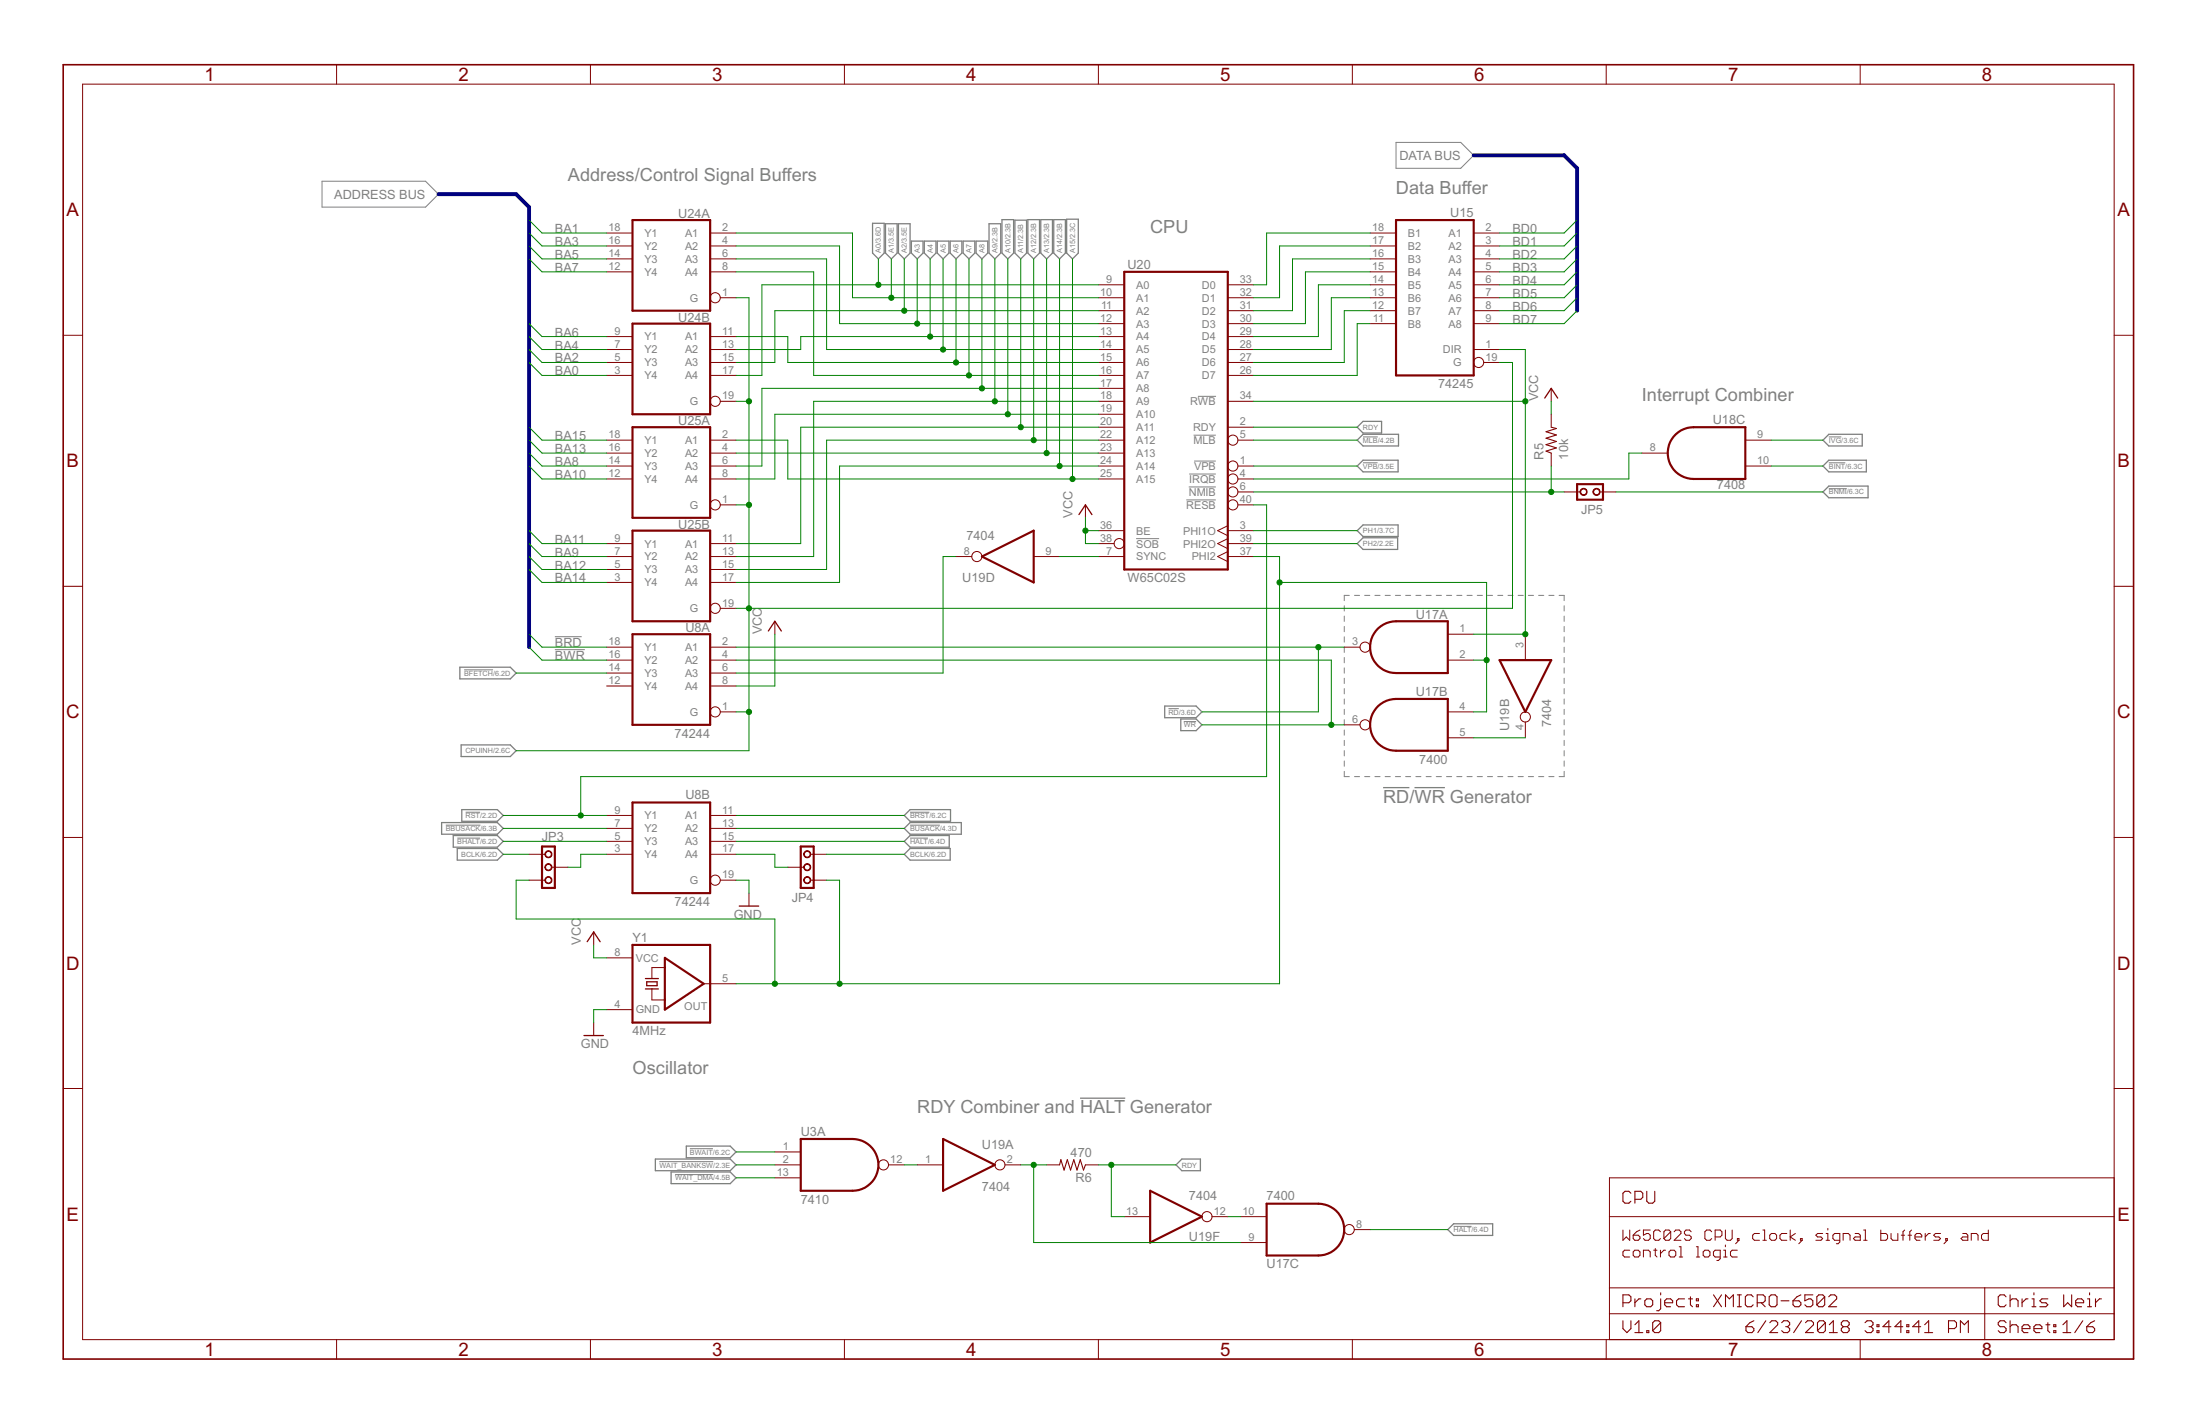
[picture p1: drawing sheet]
<svg xmlns="http://www.w3.org/2000/svg" width="432mm" height="279mm" viewBox="0 0 432 279" stroke-linecap="round" stroke-linejoin="round" font-family="sans-serif">
<g fill="none" stroke="#808080" stroke-width=".2">
<path d="M63.2 35.6h20.3l2.6 2.5-2.6 2.5h-20.3zM274 27.9h12.7l2.5 2.6-2.5 2.5h-12.7zM235.1 77.8h3.6M232.8 98.1h5.8M233.3 95.5h5.3M233.4 93h5.2M234.3 85.4h4.3M234.4 90.5h4.2M267.5 90.8h2.9M267.5 85.7h2.9M358.9 95.9h3.6M358.9 90.8h3.3"/>
<path d="M358.9 85.7h2.5M223 105.7h4.5M263.8 118.9v1M264.8 116.8h-1v1.1M265.9 116.8h.9M267.8 116.8h1.1M269.9 116.8h1M271.9 116.8h1M273.9 116.8h1M275.9 116.8h1M277.9 116.8h1M279.9 116.8h1"/>
<path d="M281.9 116.8h1M283.9 116.8h1M285.9 116.8h1M287.9 116.8h1M289.9 116.8h1.1M292 116.8h.9M294 116.8h1M296 116.8h1M298 116.8h1M300 116.8h1M302 116.8h1M304 116.8h1"/>
<path d="M306 116.8h1v1.1M307 118.9v1M91.1 131.4h5.7M108.9 124.9h5.3M108.9 127.5h5.9M229.3 139h2.1M263.8 120.9v1M263.8 122.9v1.1M263.8 124.9v1.1M263.8 127v1M263.8 129v1M263.8 131v1.1"/>
<path d="M263.8 133.1v1M263.8 135.1v1M263.8 137.1v1.1M263.8 139.2v1M307 120.9v1M307 122.9v1.1M307 124.9v1.1M307 127v1M307 129v1M307 131v1.1M307 133.1v1M307 135.1v1"/>
<path d="M307 137.1v1.1M307 139.2v1M91.4 159.4h2.8M178.6 159.4h3.8M232.3 141.6h2.5M263.8 141.2v1M263.8 143.2v1.1M263.8 145.3v1M263.8 147.3v1M263.8 149.3v1M263.8 151.3v1.1h1M265.9 152.4h.9"/>
<path d="M267.8 152.4h1.1M269.9 152.4h1M271.9 152.4h1M273.9 152.4h1M275.9 152.4h1M277.9 152.4h1M279.9 152.4h1M281.9 152.4h1M283.9 152.4h1M285.9 152.4h1M287.9 152.4h1M289.9 152.4h1.1"/>
<path d="M292 152.4h.9M294 152.4h1M296 152.4h1M298 152.4h1M300 152.4h1M302 152.4h1M304 152.4h1M307 151.3v1.1h-1M307 141.2v1M307 143.2v1.1M307 145.3v1M307 147.3v1"/>
<path d="M307 149.3v1M87.5 161.9h6.8M89.8 164.4h4.4M178.6 161.9h5.9M178.6 164.4h3.5M129.4 227.9h10.6M132.5 230.5h7.5M135.4 225.4h4.5M285.3 240.6h3.5"/>
</g>
<g fill="none" stroke="#808080" stroke-width=".25">
<path d="M171.3 43.8h2.2v5.9l-1.1 1.1-1.1-1.1zM173.8 43.9h2.3v5.8l-1.2 1.1-1.1-1.1zM176.3 43.9h2.3v5.8l-1.1 1.1-1.2-1.1zM178.9 47.3h2.3v2.4l-1.2 1.1-1.1-1.1zM181.4 47.3h2.3v2.4l-1.1 1.1-1.2-1.1zM184 47.3h2.2v2.4l-1.1 1.1-1.1-1.1zM186.5 47.3h2.3v2.4l-1.2 1.1-1.1-1.1zM189 47.3h2.3v2.4l-1.1 1.1-1.2-1.1zM191.6 47.3h2.3v2.4l-1.2 1.1-1.1-1.1zM194.1 43.9h2.3v5.8l-1.1 1.1-1.2-1.1zM196.7 43.1h2.2v6.6l-1.1 1.1-1.1-1.1zM199.2 43.2h2.3v6.5l-1.2 1.1-1.1-1.1z"/>
<path d="M201.7 43.1h2.3v6.6l-1.1 1.1-1.2-1.1zM204.3 43.1h2.3v6.6l-1.2 1.1-1.1-1.1zM206.8 43.1h2.3v6.6l-1.1 1.1-1.2-1.1zM209.4 43h2.2v6.7l-1.1 1.1-1.1-1.1zM267.5 90.3h6.9v2.3h-6.9l-1.1-1.2zM267.5 82.7h3.7v2.3h-3.7l-1.1-1.2zM267.5 85.2h7v2.3h-7l-1.1-1.1zM358.9 95.4h7.7v2.3h-7.7l-1.1-1.2zM358.9 90.3h7.4v2.3h-7.4l-1.1-1.2zM358.9 85.2h6.6v2.3h-6.6l-1.1-1.1zM266.4 104.1l1.1-1.1h6.9v2.3h-6.9zM267.5 105.5h6.8v2.3h-6.8l-1.1-1.1z"/>
<path d="M90.3 130.9h9.9l1.1 1.2-1.1 1.1h-9.9zM228.6 138.5h6.2l1.1 1.2-1.1 1.1h-6.2zM90.5 146.2h9.7l1.1 1.1-1.1 1.1h-9.7zM90.6 158.9h7l1.2 1.1-1.2 1.1h-7zM178.6 158.9h8v2.2h-8l-1.1-1.1zM231.8 141.1h3l1.1 1.1-1.1 1.2h-3zM271.5 154.5h5.1M277.6 154.5h6M86.7 161.4h10.9l1.2 1.1-1.2 1.2h-10.9zM89 163.9h8.6l1.2 1.2-1.2 1.1h-8.6zM89.7 166.5h7.9l1.2 1.1-1.2 1.2h-7.9zM178.6 166.5h7.9v2.3h-7.9l-1.1-1.2z"/>
<path d="M178.6 161.4h10.1v2.3h-10.1l-1.1-1.2zM178.6 163.9h7.7v2.3h-7.7l-1.1-1.1zM212 215.5h8.9M128.6 227.4h14.7l1.2 1.2-1.2 1.1h-14.7zM131.7 230h11.6l1.2 1.1-1.2 1.1h-11.6zM134.7 224.9h8.6l1.2 1.1-1.2 1.2h-8.6zM230.8 228.6l1.2-1.2h3.6v2.3h-3.6zM285.3 240.1h7.7v2.3h-7.7l-1.1-1.1z"/>
</g>
<path d="M12.4 12.7h406.4v254h-406.4z" fill="none" stroke="#800000" stroke-width=".32"/>
<g fill="none" stroke="#800000" stroke-width=".2">
<path d="M16.2 16.5h398.8v246.3h-398.8zM66.1 12.7v3.8M115.9 12.7v3.8M165.7 12.7v3.8M215.6 12.7v3.8M265.4 12.7v3.8M315.3 12.7v3.8M365.1 12.7v3.8M119.1 45.7h5M119.1 48.3h5M119.1 50.8h5M119.1 53.3h5"/>
<path d="M139.4 45.7h5.1M139.4 48.3h5.1M139.4 50.8h5.1M139.4 53.3h5.1M141.4 58.4h3.1M215.6 55.9h5.1M215.6 58.4h5.1M241 55.9h5.1M241 58.4h5.1M268.9 45.7h5.1M268.9 48.3h5.1M268.9 50.8h5.1"/>
<path d="M268.9 53.3h5.1M268.9 55.9h5.1M268.9 58.4h5.1M289.2 45.7h5.1M289.2 48.3h5.1M289.2 50.8h5.1M289.2 53.3h5.1M289.2 55.9h5.1M289.2 58.4h5.1M12.4 65.8h3.8M119.1 68.6h5M119.1 71.1h5"/>
<path d="M119.1 66h5M119.1 73.7h5M139.4 68.6h5.1M139.4 71.1h5.1M139.4 66h5.1M139.4 73.7h5.1M141.4 78.7h3.1M215.6 68.6h5.1M215.6 61h5.1M215.6 63.5h5.1M215.6 71.1h5.1M215.6 78.7h5.1"/>
<path d="M215.6 66h5.1M215.6 73.7h5.1M215.6 76.2h5.1M241 68.6h5.1M241 61h5.1M241 63.5h5.1M241 71.1h5.1M241 78.7h5.1M241 66h5.1M241 73.7h5.1M268.9 61h5.1M268.9 63.5h5.1"/>
<path d="M289.2 68.6h5.1M289.2 61h5.1M289.2 63.5h5.1M291.2 71.1h3.1M304.5 76.2v2.5M415 65.8h3.8M119.1 86.4h5M119.1 88.9h5M119.1 91.4h5M119.1 94h5M139.4 86.4h5.1M139.4 88.9h5.1"/>
<path d="M139.4 91.4h5.1M139.4 94h5.1M141.4 99.1h3.1M213 99.1v2.5M215.6 86.4h5.1M215.6 88.9h5.1M215.6 91.4h5.1M215.6 94h5.1M215.6 81.3h5.1M215.6 83.8h5.1M241 83.8h5.1M243 99.1h3.1"/>
<path d="M243 86.4h3.1M243 91.4h3.1M243 94h3.1M243 96.5h3.1M304.5 81.3v2.5M304.5 88.9v2.5M307 96.5h3.2M314 96.5h3.2M322.2 88.9h5.1M342.6 86.4h5M342.6 91.4h5M12.4 115h3.8"/>
<path d="M119.1 106.7h5M119.1 109.2h5M119.1 111.7h5M119.1 114.3h5M139.4 106.7h5.1M139.4 109.2h5.1M139.4 111.7h5.1M139.4 114.3h5.1M141.4 119.4h3.1M187.6 109.2h3.1M202.9 109.2h5.1M215.6 106.7h3.1"/>
<path d="M215.6 109.2h5.1M215.6 104.1h5.1M241 106.7h5.1M241 109.2h5.1M241 103.1l-2 1 2 1M241 104.1h5.1M241 105.7l-2 1 2 1M241 108.2l-2 1 2 1M415 115h3.8M119.1 127h5M119.1 129.5h5M119.1 132.1h5"/>
<path d="M119.1 134.6h5M139.4 127h5.1M139.4 129.5h5.1M139.4 132.1h5.1M139.4 134.6h5.1M141.4 139.7h3.1M152.1 121.9v2.5M263.8 127h3.1M284.2 139.7h5M284.2 129.5h5M284.2 124.4h5M299.4 124.4v5.1"/>
<path d="M119.1 160h5M139.4 160h5.1M263.8 142.2h3.1M284.2 144.8h5M299.4 141.7v3.1M12.4 164.3h3.8M103.8 172.7h3.2M103.8 167.6h3.2M108.3 170.2h3.1M119.1 162.5h5M119.1 165.1h5M119.1 167.6h5"/>
<path d="M139.4 162.5h5.1M139.4 165.1h5.1M139.4 167.6h5.1M141.4 172.7h3.1M147 175.2v2.6M154.6 170.2h3.2M159.1 172.7h3.1M159.1 167.6h3.1M415 164.3h3.8M116.5 182.9v2.5M119.1 198.1h5M119.1 187.9h5"/>
<path d="M128 194v2.2h2.5M130.5 189.8h-2.5v2.2M138.1 193h6.4M12.4 213.6h3.8M116.5 200.6v2.6M415 213.6h3.8M152.1 231.1h5.1M152.1 228.6h5.1M152.1 226h5.1M174.4 228.6h3.1M180 228.6h5.1M197.3 228.6h3"/>
<path d="M205.4 228.6h2.6M213 228.6h2.6M220.7 238.7h5M237.9 238.7h3.1M243.5 238.7h5.1M315.9 238.7h99.1M415 231.1h-99.1v31.7M243.5 243.8h5.1M265.8 241.3h3.1M315.9 252.7h99.1M315.9 257.8h99.1M318.5 241.3v2.1l.7-.7 .7 .7v-2.1"/>
<path d="M319.9 245.3h-1l-.4 .3v.7l.4 .3h1M320.5 242.4h1l.4 .3v.3l-.4 .4h-.6l-.4-.4zM320.9 245.3h.6l.4 .3v.7l-.4 .3h-.6l-.4-.3v-.7zM321.9 241.3l-.7 .4-.7 .7M322.6 246.6v-1.3h1l.3 .3v1M323.9 241.3h-1.3v1.1l.6-.4h.4l.3 .4v.6l-.3 .4h-.7l-.3-.4M324.6 245.3h.6M324.9 245v1.3l.3 .3M325.9 241.7l-.3-.4h-.7l-.3 .4v1.3l.3 .4h.7l.3-.4M325.9 245.3v1.3M326.9 245.3h-.3l-.7 .7M327.9 241.7v1.3l-.3 .4h-.7l-.3-.4"/>
<path d="M327.9 241.7l-.3-.4h-.7l-.3 .4v1.3M327.9 241.7l-1.3 1.3M327.9 245.3h.7l.3 .3v.7l-.3 .3h-.7l-.3-.3v-.7zM328.6 241.7l.3-.4h.7l.3 .4v.3l-1.3 1.4h1.3M329.6 244.6h.3v2M329.6 246.6h.7M331.9 241.7l-.3-.4h-.7l-.3 .4v.3l.3 .4h.7l.3 .3v.3l-.3 .4h-.7l-.3-.4M333 246.6h.6M333 244.6h.3v2M334.6 245.3h.7l.3 .3v.7l-.3 .3h-.7l-.3-.3v-.7zM336 241.7l-.4-.4h-.6l-.4 .4v1.3l.4 .4h.6l.4-.4M336.6 242.7h1l.4-.3v-.7l-.4-.4h-1v2.1"/>
<path d="M337.6 246.6h-1l-.3-.3v-.7l.3-.3h1v1.7l-.3 .3h-.3M338.3 245.3h.3v1.3M338.3 246.6h.7M338.6 241.3v1.7l.4 .4h.6l.4-.4v-1.7M338.6 244.3v.3M341 245.3h-1l-.4 .3v.7l.4 .3h1M341 243h.3v.4h-.3zM341.3 243.4l-.6 .6M345.3 242h-1l-.3 .4v.6l.3 .4h1M346 243.4h.7M346 241.3h.4v2.1M347.3 242.4l.4-.4h.7l.3 .4v.6l-.3 .4h-.7l-.4-.4z"/>
<path d="M350.7 242h-1l-.3 .4v.6l.3 .4h1M351.4 241.3v2.1M352.4 242l-1 .7 1 .7M353.4 243h.3v.4h-.3zM353.7 243.4l-.6 .6M357.7 242h-1l-.3 .4 .3 .3h.7l.3 .3-.3 .4h-1M358.4 243.4h.7M358.4 242h.4v1.4M358.8 241v.3M361.1 243.4h-1l-.4-.4v-.6l.4-.4h1v1.7l-.3 .3h-.4M361.8 243.4v-1.4h1l.3 .4v1M364.1 242h.7l.3 .4v1h-1l-.3-.4 .3-.3h1"/>
<path d="M365.8 243.4h.7M365.8 241.3h.3v2.1M369.1 241.3v2.1h1l.4-.4v-.6l-.4-.4h-1M371.2 242v1l.3 .4h1v-1.4M373.2 242.4h.6M373.8 241.3l-.3 .4v1.7M374.5 242.4h.7M375.2 241.3l-.4 .4v1.7M375.9 242.7h1.3v-.3l-.3-.4h-.7l-.3 .4v.6l.3 .4h.7M377.9 242v1.4M378.9 242h-.4l-.6 .7M380.9 242h-1l-.4 .4 .4 .3h.6l.4 .3-.4 .4h-1"/>
<path d="M381.9 243h.3v.4h-.3zM382.2 243.4l-.6 .6M385.2 242h.7l.3 .4v1h-1l-.3-.4 .3-.3h1M386.9 243.4v-1.4h1l.3 .4v1M389.6 252.7v10.1M390.2 241.3v2.1h-.9l-.4-.4v-.6l.4-.4h.9M66.1 262.8v3.9M115.9 262.8v3.9M165.7 262.8v3.9M215.6 262.8v3.9M265.4 262.8v3.9M315.3 262.8v3.9"/>
<path d="M365.1 262.8v3.9"/>
<circle cx="140.4" cy="58.4" r=".99"/>
<circle cx="140.4" cy="78.7" r=".99"/>
<circle cx="290.2" cy="71.1" r=".99"/>
<circle cx="140.4" cy="99.1" r=".99"/>
<circle cx="242" cy="94" r=".99"/>
<circle cx="242" cy="99.1" r=".99"/>
<circle cx="242" cy="91.4" r=".99"/>
<circle cx="242" cy="96.5" r=".99"/>
<circle cx="242" cy="86.4" r=".99"/>
<circle cx="140.4" cy="119.4" r=".99"/>
<circle cx="191.7" cy="109.2" r=".99"/>
<circle cx="219.7" cy="106.7" r=".99"/>
<circle cx="140.4" cy="139.7" r=".99"/>
<circle cx="267.9" cy="127" r=".99"/>
<circle cx="267.9" cy="142.2" r=".99"/>
<circle cx="299.4" cy="140.7" r=".99"/>
<circle cx="140.4" cy="172.7" r=".99"/>
<circle cx="173.4" cy="228.6" r=".99"/>
<circle cx="196.3" cy="228.6" r=".99"/>
<circle cx="236.9" cy="238.7" r=".99"/>
<circle cx="264.8" cy="241.3" r=".99"/>
</g>
<g fill="none" stroke="#800000" stroke-width=".21">
<path d="M304.5 83.8l1 .3-2.1 .6 2.1 .6-2.1 .7 2.1 .6-2.1 .6 2.1 .7-2.1 .6 1.1 .4M208 228.6l.2-1.1 .7 2.1 .6-2.1 .6 2.1 .7-2.1 .6 2.1 .6-2.1 .7 2.1 .3-1M320.1 234.1l-.4-.4h-.8l-.4 .4v1.6l.4 .4h.8l.4-.4M320.9 235.3h1.2l.3-.4v-.8l-.3-.4h-1.2v2.4M323.2 233.7v2l.4 .4h.8l.4-.4v-2M318.5 255.6h1.2l.4-.4v-.8l-.4-.3h-1.2v2.3M318.5 259.1v1.6l.8 .8 .8-.8v-1.6M320.9 254.8v1.6M320.9 259.9l.8-.8v2.4M322.1 254.8h-.4l-.8 .8M323.2 254.8h.8l.4 .4v.8l-.4 .4h-.8l-.4-.4v-.8zM325.9 259.5l-.3-.4h-.8l-.4 .4v1.6"/>
<path d="M325.9 254.8v2l-.3 .4h-.4M325.9 253.7v.4M325.9 259.5v1.6l-.3 .4h-.8l-.4-.4M325.9 259.5l-1.5 1.6M326.7 255.6h1.6v-.4l-.4-.4h-.8l-.4 .4v.8l.4 .4h.8M330.6 254.8h-1.1l-.4 .4v.8l.4 .4h1.1M331.4 254.8h.8M331.8 254.4v1.6l.4 .4M333 254.8h.4v.4h-.4zM333 256h.4v.4h-.4zM336.3 254.1l1.6 2.3M337.9 254.1l-1.6 2.3"/>
<path d="M338.7 256.4v-2.3l.7 .7 .8-.7v2.3M341 254.1h.8M341 256.4h.8M341.4 254.1v2.3M344.1 254.4l-.4-.3h-.8l-.3 .3v1.6l.3 .4h.8l.4-.4M344.2 259.1l-.7 .4-.8 .8M344.9 255.6h1.2l.4-.4v-.8l-.4-.3h-1.2v2.3M345.7 255.6l.8 .8M346.6 259.1l-1.6 2.4M347.4 259.5l.3-.4h.8l.4 .4v.4l-1.5 1.6h1.5M347.6 254.1h.8l.4 .3v1.6l-.4 .4h-.8l-.4-.4v-1.6zM349.6 255.2h1.5"/>
<path d="M349.7 259.5l.4-.4h.8l.4 .4v.4l-.4 .4M351.9 255.2h1.2l.4 .4v.4l-.4 .4h-.8l-.4-.4zM353.5 254.1l-.8 .3-.8 .8M353.6 259.1l-1.6 2.4M354.4 259.5l.4-.4h.7l.4 .4v.4l-1.5 1.6h1.5M355.8 254.1h-1.6v1.1l.8-.4h.4l.4 .4v.8l-.4 .4h-.8l-.4-.4M358.1 254.4l-.3-.3h-.8l-.4 .3v1.6M358.1 254.4v1.6l-.3 .4h-.8l-.4-.4M358.1 254.4l-1.5 1.6M358.3 259.5v1.6l-.4 .4h-.8l-.4-.4M358.3 259.5l-.4-.4h-.8l-.4 .4v1.6M358.3 259.5l-1.6 1.6"/>
<path d="M358.9 254.4l.4-.3h.8l.4 .3v.4l-1.6 1.6h1.6M359.1 259.9l.7-.8v2.4M366.1 259.5l.4-.4h.7l.4 .4v.4l-.4 .4M368.4 259.9h.4v.4h-.4zM374.2 259.9h.4v.4h-.4zM377.8 259.9l.7-.8v2.4M393.7 254.4l-.3-.3h-.8l-.4 .3v1.6l.4 .4h.8l.3-.4M393.7 259.5l-.3-.4h-.8l-.4 .4v.4l.4 .4h.8l.3 .4v.4l-.3 .4h-.8l-.4-.4M394.5 255.2l.4-.4h.8l.4 .4v1.2M394.5 254.1v2.3M394.5 259.1v2.4M396.9 254.8v1.6"/>
<path d="M398 254.8h-.3l-.8 .8M398.8 254.8h.4v1.6M398.8 256.4h.8M399.2 253.7v.4M401.6 259.9h.7M401.9 254.8h-1.1l-.4 .4 .4 .4h.8l.3 .4-.3 .4h-1.2M401.9 259.5v1.6l.4 .4M403.1 259.9h.4v.4h-.4zM404.9 259.9l.8-.8v2.4M405 254.1v2.3l.8-.8 .8 .8v-2.3M407.4 255.6h1.6v-.4l-.4-.4h-.8l-.4 .4v.8l.4 .4h.8M408.8 259.1l-1.6 2.4"/>
<path d="M409.7 254.8h.4v1.6M409.7 256.4h.8M410.1 253.7v.4M411.1 259.1l-.7 .4-.8 .8M411.3 254.8v1.6M412.5 254.8h-.4l-.8 .8M320.9 261.5h1.5M323.2 261.1h.4v.4h-.4zM342.7 260.3h1.2l.3 .4v.4l-.3 .4h-.8l-.4-.4zM350.5 260.3h.4M350.9 260.3l.4 .4v.4l-.4 .4h-.8l-.4-.4M359.1 261.5h1.5"/>
<path d="M361.8 260.3l-.4 .4v.4l.4 .4h.8l.3-.4v-.4l-.3-.4M361.8 260.3l-.4-.4v-.4l.4-.4h.8l.3 .4v.4l-.3 .4M361.8 260.3h.8M366.8 260.3h.4M367.2 260.3l.4 .4v.4l-.4 .4h-.7l-.4-.4M368.4 261.1h.4v.4h-.4zM371.1 260.3h-1.5l1.1-1.2v2.4M373.5 260.3h-1.6l1.2-1.2v2.4M374.2 261.1h.4v.4h-.4zM377 260.3h-1.6l1.2-1.2v2.4M377.8 261.5h1.5M382.4 260.7h1.2l.4-.4v-.8l-.4-.4h-1.2v2.4"/>
<path d="M384.8 261.5v-2.4l.8 .8 .7-.8v2.4M394.5 260.3l.4-.4h.8l.4 .4v1.2M396.9 260.7h1.5v-.4l-.4-.4h-.7l-.4 .4v.8l.4 .4h.7M399.2 260.7h1.6v-.4l-.4-.4h-.8l-.4 .4v.8l.4 .4h.8M403.1 261.1h.4v.4h-.4zM404.9 261.5h1.5M409.6 260.3h1.1l.4 .4v.4l-.4 .4h-.7l-.4-.4z"/>
</g>
<g fill="none" stroke="#800000" stroke-width=".42">
<path d="M124.1 43.2h15.3v17.8h-15.3zM220.7 53.3h20.3v58.4h-20.3zM274 43.2h15.2v30.5h-15.2zM124.1 63.5h15.3v17.8h-15.3zM124.1 83.8h15.3v17.8h-15.3zM309.5 95h5.1v3h-5.1zM328.9 85.2a5.1 5.1 0 0 1 3.5-1.4h10.2v10.2h-10.2a5.1 5.1 0 0 1-4.7-3.2 5.1 5.1 0 0 1 1.2-5.6zM124.1 104.1h15.3v17.8h-15.3zM192.7 109.2l10.2-5.1v10.2zM124.1 124.4h15.3v17.8h-15.3zM270.5 123.3a5.1 5.1 0 0 1 3.5-1.4h10.2v10.2h-10.2a5.1 5.1 0 0 1-4.7-3.2 5.1 5.1 0 0 1 1.2-5.6zM270.5 138.5a5.1 5.1 0 0 1 3.5-1.4h10.2v10.2h-10.2a5.1 5.1 0 0 1-4.7-3.2 5.1 5.1 0 0 1 1.2-5.6z"/>
<path d="M294.3 129.5h10.2l-5.1 10.2zM124.1 157.5h15.3v17.7h-15.3zM106.4 166.1h2.5v8.1h-2.5zM157.2 166.1h2.5v8.1h-2.5zM124.1 185.4h15.3v15.2h-15.3zM130.5 187.9l7.6 5.1-7.6 5.1zM157.2 223.5h10.1a5.1 5.1 0 0 1 5.1 5.1 5.1 5.1 0 0 1-5.1 5h-10.1zM185.1 223.5l10.2 5.1-10.2 5zM225.7 233.6l10.2 5.1-10.2 5.1zM248.6 236.2h10.2a5.1 5.1 0 0 1 5 5.1 5.1 5.1 0 0 1-5 5h-10.2z"/>
</g>
<path d="M303.2 78.1l1.3-1.9 1.2 1.9M211.8 101l1.2-1.9 1.3 1.9M150.8 123.8l1.3-1.9 1.3 1.9M145.1 177.8h3.8M115.3 184.8l1.2-1.9 1.3 1.9M126.7 194h2.5M126.7 192h2.5M126.9 192.6h2.1v.8h-2.1zM114.6 203.2h3.8" fill="none" stroke="#800000" stroke-width=".25"/>
<g fill="#800000" stroke="#800000" stroke-width=".2">
<path d="M107.1 172.3a.7 .7 0 0 1 1.1 0 .7 .7 0 0 1-.3 1.1 .7 .7 0 0 1-.9-.7h.1a.57 .57 0 0 1 .8-.5 .57 .57 0 0 1 .1 1 .57 .57 0 0 1-.9-.3v-.2h-.1z" fill-rule="evenodd"/>
<path d="M107.1 167.2a.7 .7 0 0 1 1.1 0 .7 .7 0 0 1-.3 1.1 .7 .7 0 0 1-.9-.7h.1a.57 .57 0 0 1 .8-.5 .57 .57 0 0 1 .1 1 .57 .57 0 0 1-.9-.3v-.2h-.1z" fill-rule="evenodd"/>
<path d="M107.1 169.7a.7 .7 0 0 1 1.1 0 .7 .7 0 0 1-.3 1.1 .7 .7 0 0 1-.9-.6h.1a.57 .57 0 0 1 .8-.5 .57 .57 0 0 1 .1 .9 .57 .57 0 0 1-.9-.3v-.1h-.1z" fill-rule="evenodd"/>
<path d="M157.9 167.2a.7 .7 0 0 1 1.1 .1 .7 .7 0 0 1-.4 1 .7 .7 0 0 1-.9-.7h.2a.57 .57 0 0 1 .7-.5 .57 .57 0 0 1 .2 .9 .57 .57 0 0 1-.9-.2l-.2-.2z" fill-rule="evenodd"/>
<path d="M157.9 172.3a.7 .7 0 0 1 1.1 0 .7 .7 0 0 1-.4 1.1 .7 .7 0 0 1-.9-.7h.2a.57 .57 0 0 1 .7-.6 .57 .57 0 0 1 .2 1 .57 .57 0 0 1-.9-.2l-.2-.2z" fill-rule="evenodd"/>
<path d="M157.9 169.7a.7 .7 0 0 1 1.1 .1 .7 .7 0 0 1-.4 1 .7 .7 0 0 1-.9-.6h.2a.57 .57 0 0 1 .7-.6 .57 .57 0 0 1 .2 .9 .57 .57 0 0 1-.9-.2l-.2-.1z" fill-rule="evenodd"/>
<path d="M310.3 96.1a.7 .7 0 0 1 1.1 0 .7 .7 0 0 1-.4 1.1 .7 .7 0 0 1-.9-.7h.1a.58 .58 0 0 1 .8-.5 .58 .58 0 0 1 .2 .9 .58 .58 0 0 1-.9-.2l-.2-.2z" fill-rule="evenodd"/>
<path d="M312.8 96.1a.7 .7 0 0 1 1.1 0 .7 .7 0 0 1-.3 1.1 .7 .7 0 0 1-.9-.7h.1a.58 .58 0 0 1 .8-.5 .58 .58 0 0 1 .2 .9 .58 .58 0 0 1-1-.2l-.1-.2z" fill-rule="evenodd"/>
</g>
<path d="M86.1 38.1h15.2l2.5 2.5v86.4M289.2 30.5h17.8l2.5 2.5v28" fill="none" stroke="#000080" stroke-width=".76"/>
<g fill="none" stroke="#008000" stroke-width=".2">
<path d="M103.8 50.8l2.6 2.5h12.7M103.8 48.3l2.6 2.5h12.7M103.8 45.7l2.6 2.6h12.7M103.8 43.2l2.6 2.5h12.7M144.5 48.3h20.3v15.2h50.8M144.5 58.4h2.5v88.9h-45.7M144.5 45.7h22.8v12.7h48.3M144.5 53.3h15.2v20.4h55.9M144.5 50.8h17.7v17.8h53.4M172.4 50.8v5.1M174.9 50.8v7.6M177.5 50.8v10.2"/>
<path d="M180 50.8v12.7M182.6 50.8v15.2M185.1 50.8v17.8M187.6 50.8v20.3M190.2 50.8v22.9M192.7 50.8v25.4M195.3 50.8v27.9M197.8 50.8v30.5M200.3 50.8v33M202.9 50.8v35.6M205.4 50.8v38.1M208 50.8v40.6"/>
<path d="M210.5 50.8v43.2M215.6 55.9h-66.1v17.8h-5M268.9 53.3h-12.7v10.2h-10.1M268.9 50.8h-15.2v10.2h-7.6M268.9 48.3h-17.8v10.1h-5M268.9 58.4h-7.6v10.2h-15.2M268.9 45.7h-20.3v10.2h-2.5M268.9 55.9h-10.1v10.1h-12.7M309.5 58.4l-2.5 2.6h-12.7M309.5 55.9l-2.5 2.5h-12.7M309.5 53.3l-2.5 2.6h-12.7M309.5 50.8l-2.5 2.5h-12.7"/>
<path d="M309.5 48.3l-2.5 2.5h-12.7M309.5 45.7l-2.5 2.6h-12.7M309.5 43.2l-2.5 2.5h-12.7M103.8 71.1l2.6 2.6h12.7M103.8 68.6l2.6 2.5h12.7M103.8 63.5l2.6 2.5h12.7M103.8 66l2.6 2.6h12.7M144.5 66h10.1v5.1h61M144.5 78.7h2.5M215.6 61h-63.5v10.1h-7.6M215.6 76.2h-66.1v15.2h-5M215.6 66h-58.4v2.6h-12.7"/>
<path d="M215.6 78.7h-55.9v30.5h-15.2M246.1 78.7h53.3M268.9 63.5h-2.5v10.2h-20.3M268.9 61h-5.1v10.1h-17.7M294.3 71.1h2.6v48.3h-152.4M294.3 68.6h5.1v55.8h-10.2M304.5 78.7v2.6M309.5 61l-2.5 2.5h-12.7M103.8 91.4l2.6 2.6h12.7M103.8 83.8l2.6 2.6h12.7M103.8 88.9l2.6 2.5h12.7M103.8 86.4l2.6 2.5h12.7"/>
<path d="M144.5 86.4h10.1v7.6h61M144.5 88.9h71.1M144.5 99.1h2.5M215.6 81.3h-63.5v12.7h-7.6M215.6 86.4h-53.4v25.3h-17.7M215.6 91.4h-50.8v22.9h-20.3M215.6 83.8h-58.4v22.9h-12.7M246.1 86.4h20.3M246.1 91.4h20.3M246.1 83.8h20.3M246.1 99.1h2.5v53.3h-134.6v7.6M246.1 96.5h60.9"/>
<path d="M304.5 91.4v5.1M317.2 96.5h40.6M322.2 88.9h-2.5v5.1h-73.6M347.6 86.4h10.2M347.6 91.4h10.2M103.8 111.7l2.6 2.6h12.7M103.8 109.2l2.6 2.5h12.7M103.8 104.1l2.6 2.6h12.7M103.8 106.7l2.6 2.5h12.7M187.6 109.2h-2.5v22.9h-40.6M208 109.2h7.6M213 101.6v5.1h2.6"/>
<path d="M213 104.1h2.6M246.1 106.7h20.3M246.1 109.2h5v83.8h-106.6M246.1 104.1h20.3M251.1 114.3h40.7v25.4h-2.6M101.3 132.1h17.8M103.8 124.4l2.6 2.6h12.7M103.8 127l2.6 2.5h12.7M144.5 129.5h116.8v12.7M144.5 127h119.3M144.5 139.7h2.5M152.1 124.4v10.2h-7.6"/>
<path d="M258.8 127v12.7h-22.9M289.2 129.5h2.6M98.8 160h20.3M144.5 160h33M235.9 142.2h27.9M289.2 144.8h10.2M98.8 162.5h20.3M98.8 167.6h5M98.8 165.1h20.3M103.8 172.7h-2.5v7.6h50.8v12.7M119.1 167.6h-5.1v2.6h-2.6M144.5 167.6h7.6v2.6h2.5"/>
<path d="M144.5 172.7h2.5v2.5M144.5 162.5h33M144.5 165.1h33M162.2 172.7h2.6v20.3M162.2 167.6h15.3M116.5 185.4v2.5h2.6M119.1 198.1h-2.6v2.5M144.5 226h7.6M144.5 228.6h7.6M144.5 231.1h7.6M177.5 228.6h2.5M200.3 228.6h5.1"/>
<path d="M202.9 228.6v15.2h40.6M215.6 228.6h15.2M218.1 228.6v10.1h2.6M241 238.7h2.5M268.9 241.3h15.3"/>
</g>
<g fill="#008000" stroke="#008000" stroke-width=".2">
<circle cx="210.5" cy="94" r=".51"/>
<circle cx="208" cy="91.4" r=".51"/>
<circle cx="205.4" cy="88.9" r=".51"/>
<circle cx="202.9" cy="86.4" r=".51"/>
<circle cx="200.3" cy="83.8" r=".51"/>
<circle cx="197.8" cy="81.3" r=".51"/>
<circle cx="195.3" cy="78.7" r=".51"/>
<circle cx="192.7" cy="76.2" r=".51"/>
<circle cx="190.2" cy="73.7" r=".51"/>
<circle cx="187.6" cy="71.1" r=".51"/>
<circle cx="185.1" cy="68.6" r=".51"/>
<circle cx="182.6" cy="66" r=".51"/>
<circle cx="180" cy="63.5" r=".51"/>
<circle cx="177.5" cy="61" r=".51"/>
<circle cx="174.9" cy="58.4" r=".51"/>
<circle cx="172.4" cy="55.9" r=".51"/>
<circle cx="213" cy="104.1" r=".51"/>
<circle cx="258.8" cy="127" r=".51"/>
<circle cx="261.3" cy="142.2" r=".51"/>
<circle cx="299.4" cy="78.7" r=".51"/>
<circle cx="299.4" cy="124.4" r=".51"/>
<circle cx="218.1" cy="228.6" r=".51"/>
<circle cx="202.9" cy="228.6" r=".51"/>
<circle cx="291.8" cy="129.5" r=".51"/>
<circle cx="251.1" cy="114.3" r=".51"/>
<circle cx="152.1" cy="193" r=".51"/>
<circle cx="164.8" cy="193" r=".51"/>
<circle cx="114" cy="160" r=".51"/>
<circle cx="147" cy="78.7" r=".51"/>
<circle cx="147" cy="99.1" r=".51"/>
<circle cx="147" cy="119.4" r=".51"/>
<circle cx="147" cy="139.7" r=".51"/>
<circle cx="304.5" cy="96.5" r=".51"/>
</g>
<g font-size="4.1" fill="#800000">
<text x="40.1" y="15.9">1</text>
<text x="90" y="15.9">2</text>
<text x="139.8" y="15.9">3</text>
<text x="189.6" y="15.9">4</text>
<text x="239.5" y="15.9">5</text>
<text x="289.3" y="15.9">6</text>
<text x="339.2" y="15.9">7</text>
<text x="389" y="15.9">8</text>
<text x="13.1" y="42.4">A</text>
<text x="415.6" y="42.4">A</text>
<text x="13.1" y="91.7">B</text>
<text x="415.6" y="91.7">B</text>
<text x="13" y="141">C</text>
<text x="415.5" y="141">C</text>
<text x="13" y="190.2">D</text>
<text x="415.5" y="190.2">D</text>
<text x="13.1" y="239.5">E</text>
<text x="415.6" y="239.5">E</text>
<text x="40.1" y="266">1</text>
<text x="90" y="266">2</text>
<text x="139.8" y="266">3</text>
<text x="189.6" y="266">4</text>
<text x="239.5" y="266">5</text>
<text x="289.3" y="266">6</text>
<text x="339.2" y="266">7</text>
<text x="389" y="266">8</text>
</g>
<g font-size="4" fill="#808080">
<text x="111.5" y="35.6">Address/Control Signal Buffers</text>
<text x="274" y="38.1">Data Buffer</text>
<text x="225.7" y="45.7">CPU</text>
<text x="322.2" y="78.7">Interrupt Combiner</text>
<text x="271.5" y="157.5">RD/WR Generator</text>
<text x="124.2" y="210.8">Oscillator</text>
<text x="180" y="218.4">RDY Combiner and HALT Generator</text>
</g>
<g font-size="2.8" fill="#808080">
<text x="274.7" y="31.4">DATA BUS</text>
<text x="65.6" y="39">ADDRESS BUS</text>
<text x="108.9" y="45.7">BA1</text>
<text x="133.1" y="42.8">U24A</text>
<text x="284.6" y="42.5">U15</text>
<text x="296.9" y="45.7">BD0</text>
<text x="108.9" y="53.3">BA7</text>
<text x="108.9" y="50.8">BA5</text>
<text x="108.9" y="48.3">BA3</text>
<text x="221.3" y="52.7">U20</text>
<text x="296.9" y="53.3">BD3</text>
<text x="296.9" y="50.8">BD2</text>
<text x="296.9" y="48.3">BD1</text>
<text x="296.9" y="58.4">BD5</text>
<text x="296.9" y="55.9">BD4</text>
<text x="133.1" y="63.1">U24B</text>
<text x="296.9" y="63.5">BD7</text>
<text x="296.9" y="61">BD6</text>
<text x="108.9" y="71.1">BA2</text>
<text x="108.9" y="68.6">BA4</text>
<text x="108.9" y="66">BA6</text>
<text x="108.9" y="73.7">BA0</text>
<text x="282.2" y="76.2">74245</text>
<text x="133.1" y="83.4">U25A</text>
<text x="301.9" y="78.7" transform="rotate(-90 301.9 78.7)">VCC</text>
<text x="336.2" y="83.2">U18C</text>
<text x="108.9" y="88.9">BA13</text>
<text x="108.9" y="86.4">BA15</text>
<text x="108.9" y="91.4">BA8</text>
<text x="108.9" y="94">BA10</text>
<text x="303" y="90.2" transform="rotate(-90 303 90.2)">R5</text>
<text x="307.8" y="90.2" transform="rotate(-90 307.8 90.2)">10k</text>
<text x="210.5" y="101.6" transform="rotate(-90 210.5 101.6)">VCC</text>
<text x="310.3" y="100.8">JP5</text>
<text x="337" y="96">7408</text>
<text x="108.9" y="106.7">BA11</text>
<text x="133.1" y="103.7">U25B</text>
<text x="189.7" y="105.9">7404</text>
<text x="108.9" y="109.2">BA9</text>
<text x="108.9" y="111.7">BA12</text>
<text x="108.9" y="114.3">BA14</text>
<text x="188.9" y="114.2">U19D</text>
<text x="221.3" y="114.3">W65C02S</text>
<text x="134.5" y="124.1">U8A</text>
<text x="149.5" y="124.4" transform="rotate(-90 149.5 124.4)">VCC</text>
<text x="277.9" y="121.5">U17A</text>
<text x="108.9" y="127">BRD</text>
<text x="108.9" y="129.5">BWR</text>
<text x="277.9" y="136.5">U17B</text>
<text x="296.2" y="143.4" transform="rotate(-90 296.2 143.4)">U19B</text>
<text x="304.5" y="142.7" transform="rotate(-90 304.5 142.7)">7404</text>
<text x="132.4" y="144.8">74244</text>
<text x="278.6" y="149.8">7400</text>
<text x="134.5" y="156.8">U8B</text>
<text x="106.4" y="165.1">JP3</text>
<text x="132.4" y="177.8">74244</text>
<text x="155.4" y="177">JP4</text>
<text x="114" y="185.4" transform="rotate(-90 114 185.4)">VCC</text>
<text x="124.2" y="184.8">Y1</text>
<text x="144" y="180.3">GND</text>
<text x="124.2" y="203.2">4MHz</text>
<text x="114" y="205.7">GND</text>
<text x="157.2" y="222.9">U3A</text>
<text x="192.7" y="225.4">U19A</text>
<text x="210.1" y="227">470</text>
<text x="192.7" y="233.6">7404</text>
<text x="211.1" y="231.8">R6</text>
<text x="157.2" y="236.2">7410</text>
<text x="233.4" y="235.4">7404</text>
<text x="248.6" y="235.4">7400</text>
<text x="233.4" y="243.4">U19F</text>
<text x="248.6" y="248.8">U17C</text>
</g>
<g font-size="2.4" fill="#808080">
<text x="119.4" y="47.9">16</text>
<text x="119.4" y="45.4">18</text>
<text x="126.5" y="46.5">Y1</text>
<text x="134.4" y="46.5">A1</text>
<text x="141.7" y="45.4">2</text>
<text x="141.7" y="47.9">4</text>
<text x="269.3" y="47.9">17</text>
<text x="269.3" y="45.4">18</text>
<text x="276.3" y="46.5">B1</text>
<text x="284.3" y="46.5">A1</text>
<text x="291.6" y="45.4">2</text>
<text x="291.6" y="47.9">3</text>
<text x="119.4" y="53">12</text>
<text x="119.4" y="50.4">14</text>
<text x="126.5" y="51.6">Y3</text>
<text x="126.5" y="49">Y2</text>
<text x="134.4" y="49">A2</text>
<text x="134.4" y="51.6">A3</text>
<text x="141.7" y="50.4">6</text>
<text x="141.7" y="53">8</text>
<text x="269.3" y="53">15</text>
<text x="269.3" y="50.4">16</text>
<text x="276.3" y="51.6">B3</text>
<text x="276.3" y="49">B2</text>
<text x="284.3" y="49">A2</text>
<text x="284.3" y="51.6">A3</text>
<text x="291.6" y="50.4">4</text>
<text x="291.6" y="53">5</text>
<text x="126.5" y="54.1">Y4</text>
<text x="134.4" y="54.1">A4</text>
<text x="135.4" y="59.2">G</text>
<text x="141.7" y="58.1">1</text>
<text x="216" y="58.1">10</text>
<text x="217.1" y="55.5">9</text>
<text x="223" y="56.6">A0</text>
<text x="223" y="59.2">A1</text>
<text x="235.9" y="56.6">D0</text>
<text x="235.9" y="59.2">D1</text>
<text x="243.3" y="55.5">33</text>
<text x="243.3" y="58.1">32</text>
<text x="269.3" y="58.1">13</text>
<text x="269.3" y="55.5">14</text>
<text x="276.3" y="59.2">B6</text>
<text x="276.3" y="56.6">B5</text>
<text x="276.3" y="54.1">B4</text>
<text x="284.3" y="54.1">A4</text>
<text x="284.3" y="56.6">A5</text>
<text x="284.3" y="59.2">A6</text>
<text x="291.6" y="55.5">6</text>
<text x="291.6" y="58.1">7</text>
<text x="120.6" y="65.7">9</text>
<text x="141.7" y="65.7">11</text>
<text x="216" y="63.1">12</text>
<text x="216" y="65.7">13</text>
<text x="216.1" y="60.6">11</text>
<text x="223" y="61.7">A2</text>
<text x="223" y="64.3">A3</text>
<text x="235.9" y="61.7">D2</text>
<text x="235.9" y="64.3">D3</text>
<text x="243.3" y="60.6">31</text>
<text x="243.3" y="63.1">30</text>
<text x="243.3" y="65.7">29</text>
<text x="269.3" y="60.6">12</text>
<text x="269.4" y="63.1">11</text>
<text x="276.3" y="64.3">B8</text>
<text x="276.3" y="61.7">B7</text>
<text x="284.3" y="61.7">A7</text>
<text x="284.3" y="64.3">A8</text>
<text x="291.6" y="60.6">8</text>
<text x="291.6" y="63.1">9</text>
<text x="120.6" y="70.8">5</text>
<text x="120.6" y="68.2">7</text>
<text x="126.5" y="71.9">Y3</text>
<text x="126.5" y="69.3">Y2</text>
<text x="126.5" y="66.8">Y1</text>
<text x="134.4" y="66.8">A1</text>
<text x="134.4" y="69.3">A2</text>
<text x="134.4" y="71.9">A3</text>
<text x="141.7" y="68.2">13</text>
<text x="141.7" y="70.8">15</text>
<text x="216" y="68.2">14</text>
<text x="216" y="70.8">15</text>
<text x="223" y="66.8">A4</text>
<text x="223" y="69.3">A5</text>
<text x="223" y="71.9">A6</text>
<text x="235.9" y="66.8">D4</text>
<text x="235.9" y="69.3">D5</text>
<text x="235.9" y="71.9">D6</text>
<text x="243.3" y="68.2">28</text>
<text x="243.3" y="70.8">27</text>
<text x="283.2" y="69.3">DIR</text>
<text x="285.2" y="71.9">G</text>
<text x="291.6" y="68.2">1</text>
<text x="291.6" y="70.8">19</text>
<text x="120.6" y="73.3">3</text>
<text x="126.5" y="74.4">Y4</text>
<text x="134.4" y="74.4">A4</text>
<text x="141.7" y="73.3">17</text>
<text x="216" y="73.3">16</text>
<text x="216" y="75.8">17</text>
<text x="223" y="74.4">A7</text>
<text x="223" y="77">A8</text>
<text x="235.9" y="74.4">D7</text>
<text x="243.3" y="73.3">26</text>
<text x="135.4" y="79.5">G</text>
<text x="141.7" y="78.4">19</text>
<text x="216" y="78.4">18</text>
<text x="216" y="80.9">19</text>
<text x="216" y="83.5">20</text>
<text x="223" y="79.5">A9</text>
<text x="223" y="82">A10</text>
<text x="233.6" y="79.5">RWB</text>
<text x="243.3" y="83.5">2</text>
<text x="243.3" y="78.4">34</text>
<text x="119.4" y="88.5">16</text>
<text x="119.4" y="86">18</text>
<text x="126.5" y="89.7">Y2</text>
<text x="126.5" y="87.1">Y1</text>
<text x="134.4" y="87.1">A1</text>
<text x="134.4" y="89.7">A2</text>
<text x="141.7" y="86">2</text>
<text x="141.7" y="88.5">4</text>
<text x="216" y="86">22</text>
<text x="216" y="88.5">23</text>
<text x="223" y="84.6">A11</text>
<text x="223" y="87.1">A12</text>
<text x="223" y="89.7">A13</text>
<text x="234.2" y="84.6">RDY</text>
<text x="234.3" y="87.1">MLB</text>
<text x="243.3" y="86">5</text>
<text x="323.8" y="88.5">8</text>
<text x="344.9" y="86">9</text>
<text x="119.4" y="93.6">12</text>
<text x="119.4" y="91.1">14</text>
<text x="126.5" y="94.7">Y4</text>
<text x="126.5" y="92.2">Y3</text>
<text x="134.4" y="92.2">A3</text>
<text x="134.4" y="94.7">A4</text>
<text x="141.7" y="91.1">6</text>
<text x="141.7" y="93.6">8</text>
<text x="216" y="91.1">24</text>
<text x="216" y="93.6">25</text>
<text x="223" y="92.2">A14</text>
<text x="223" y="94.7">A15</text>
<text x="233.4" y="94.7">IRQB</text>
<text x="234.4" y="92.2">VPB</text>
<text x="243.3" y="93.6">4</text>
<text x="243.3" y="91.1">1</text>
<text x="344.9" y="91.1">10</text>
<text x="135.4" y="99.8">G</text>
<text x="141.7" y="98.7">1</text>
<text x="232.8" y="99.8">RESB</text>
<text x="233.3" y="97.3">NMIB</text>
<text x="243.3" y="96.2">6</text>
<text x="243.3" y="98.7">40</text>
<text x="120.6" y="106.3">9</text>
<text x="126.5" y="107.4">Y1</text>
<text x="134.4" y="107.4">A1</text>
<text x="141.7" y="106.3">11</text>
<text x="216" y="106.3">38</text>
<text x="216" y="103.8">36</text>
<text x="223" y="107.4">SOB</text>
<text x="223" y="104.9">BE</text>
<text x="232.2" y="104.9">PHI1O</text>
<text x="232.2" y="107.4">PHI2O</text>
<text x="243.3" y="103.8">3</text>
<text x="243.3" y="106.3">39</text>
<text x="120.6" y="113.9">3</text>
<text x="120.6" y="111.4">5</text>
<text x="120.6" y="108.9">7</text>
<text x="126.5" y="112.5">Y3</text>
<text x="126.5" y="110">Y2</text>
<text x="134.4" y="110">A2</text>
<text x="134.4" y="112.5">A3</text>
<text x="141.7" y="108.9">13</text>
<text x="141.7" y="111.4">15</text>
<text x="141.7" y="113.9">17</text>
<text x="189.2" y="108.9">8</text>
<text x="205.2" y="108.9">9</text>
<text x="217.1" y="108.9">7</text>
<text x="223" y="110">SYNC</text>
<text x="233.9" y="110">PHI2</text>
<text x="243.3" y="108.9">37</text>
<text x="126.5" y="115">Y4</text>
<text x="134.4" y="115">A4</text>
<text x="141.7" y="119">19</text>
<text x="135.4" y="120.1">G</text>
<text x="286.5" y="124.1">1</text>
<text x="119.4" y="131.7">14</text>
<text x="119.4" y="129.2">16</text>
<text x="119.4" y="126.6">18</text>
<text x="126.5" y="130.3">Y2</text>
<text x="126.5" y="127.7">Y1</text>
<text x="134.4" y="127.7">A1</text>
<text x="134.4" y="130.3">A2</text>
<text x="141.7" y="126.6">2</text>
<text x="141.7" y="129.2">4</text>
<text x="141.7" y="131.7">6</text>
<text x="265.4" y="126.6">3</text>
<text x="286.5" y="129.2">2</text>
<text x="299" y="127.2" transform="rotate(-90 299 127.2)">3</text>
<text x="119.4" y="134.2">12</text>
<text x="126.5" y="135.4">Y4</text>
<text x="126.5" y="132.8">Y3</text>
<text x="134.4" y="132.8">A3</text>
<text x="134.4" y="135.4">A4</text>
<text x="141.7" y="134.2">8</text>
<text x="135.4" y="140.4">G</text>
<text x="141.7" y="139.3">1</text>
<text x="265.4" y="141.9">6</text>
<text x="286.5" y="139.3">4</text>
<text x="299" y="143.2" transform="rotate(-90 299 143.2)">4</text>
<text x="286.5" y="144.4">5</text>
<text x="120.6" y="159.6">9</text>
<text x="126.5" y="160.8">Y1</text>
<text x="134.4" y="160.8">A1</text>
<text x="141.7" y="159.6">11</text>
<text x="120.6" y="167.3">3</text>
<text x="120.6" y="164.7">5</text>
<text x="120.6" y="162.2">7</text>
<text x="126.5" y="165.8">Y3</text>
<text x="126.5" y="163.3">Y2</text>
<text x="134.4" y="163.3">A2</text>
<text x="134.4" y="165.8">A3</text>
<text x="141.7" y="162.2">13</text>
<text x="141.7" y="164.7">15</text>
<text x="141.7" y="167.3">17</text>
<text x="126.5" y="168.4">Y4</text>
<text x="134.4" y="168.4">A4</text>
<text x="135.4" y="173.5">G</text>
<text x="141.7" y="172.3">19</text>
<text x="120.6" y="187.6">8</text>
<text x="124.8" y="188.7">VCC</text>
<text x="120.6" y="197.7">4</text>
<text x="141.7" y="192.7">5</text>
<text x="124.8" y="198.9">GND</text>
<text x="134.3" y="198.1">OUT</text>
<text x="153.6" y="225.7">1</text>
<text x="152.5" y="230.7">13</text>
<text x="153.6" y="228.2">2</text>
<text x="174.7" y="228.2">12</text>
<text x="181.6" y="228.2">1</text>
<text x="197.6" y="228.2">2</text>
<text x="221" y="238.4">13</text>
<text x="238.2" y="238.4">12</text>
<text x="243.9" y="238.4">10</text>
<text x="245.1" y="243.4">9</text>
<text x="266.2" y="240.9">8</text>
</g>
<g font-size="1.6" fill="#808080">
<text x="172.9" y="49.7" transform="rotate(-90 172.9 49.7)">A0/3.6D</text>
<text x="175.5" y="49.7" transform="rotate(-90 175.5 49.7)">A1/3.5E</text>
<text x="178" y="49.7" transform="rotate(-90 178 49.7)">A2/3.5E</text>
<text x="180.5" y="49.7" transform="rotate(-90 180.5 49.7)">A3</text>
<text x="183.1" y="49.7" transform="rotate(-90 183.1 49.7)">A4</text>
<text x="185.6" y="49.7" transform="rotate(-90 185.6 49.7)">A5</text>
<text x="188.2" y="49.7" transform="rotate(-90 188.2 49.7)">A6</text>
<text x="190.7" y="49.7" transform="rotate(-90 190.7 49.7)">A7</text>
<text x="193.2" y="49.7" transform="rotate(-90 193.2 49.7)">A8</text>
<text x="195.8" y="49.7" transform="rotate(-90 195.8 49.7)">A9/2.3B</text>
<text x="198.3" y="49.7" transform="rotate(-90 198.3 49.7)">A10/2.3B</text>
<text x="200.9" y="49.7" transform="rotate(-90 200.9 49.7)">A11/2.3B</text>
<text x="203.4" y="49.7" transform="rotate(-90 203.4 49.7)">A12/2.3B</text>
<text x="205.9" y="49.7" transform="rotate(-90 205.9 49.7)">A13/2.3B</text>
<text x="208.5" y="49.7" transform="rotate(-90 208.5 49.7)">A14/2.3B</text>
<text x="211" y="49.7" transform="rotate(-90 211 49.7)">A15/2.3C</text>
<text x="267.5" y="84.3">RDY</text>
<text x="267.5" y="86.9">MLB/4.2B</text>
<text x="358.9" y="86.9">IVG/3.6C</text>
<text x="267.5" y="91.9">VPB/3.5E</text>
<text x="358.9" y="91.9">BINT/6.3C</text>
<text x="358.9" y="97">BNMI/6.3C</text>
<text x="267.5" y="104.6">PH1/3.7C</text>
<text x="267.5" y="107.2">PH2/2.2E</text>
<text x="91.1" y="132.6">BFETCH/6.2D</text>
<text x="229.3" y="140.2">RD/3.6D</text>
<text x="232.3" y="142.7">WR</text>
<text x="91.3" y="147.8">CPUINH/2.6C</text>
<text x="91.4" y="160.5">RST/2.2D</text>
<text x="178.6" y="160.5">BRST/6.2C</text>
<text x="87.5" y="163">BBUSACK/6.3B</text>
<text x="89.8" y="165.6">BHALT/6.2D</text>
<text x="178.6" y="163">BUSACK/4.3D</text>
<text x="178.6" y="165.6">HALT/6.4D</text>
<text x="90.5" y="168.1">BCLK/6.2D</text>
<text x="178.6" y="168.1">BCLK/6.2D</text>
<text x="135.4" y="226.5">BWAIT/6.2C</text>
<text x="129.4" y="229.1">WAIT_BANKSW/2.3E</text>
<text x="132.5" y="231.6">WAIT_DMA/4.5B</text>
<text x="232" y="229.1">RDY</text>
<text x="285.3" y="241.8">HALT/6.4D</text>
</g>
</svg>
